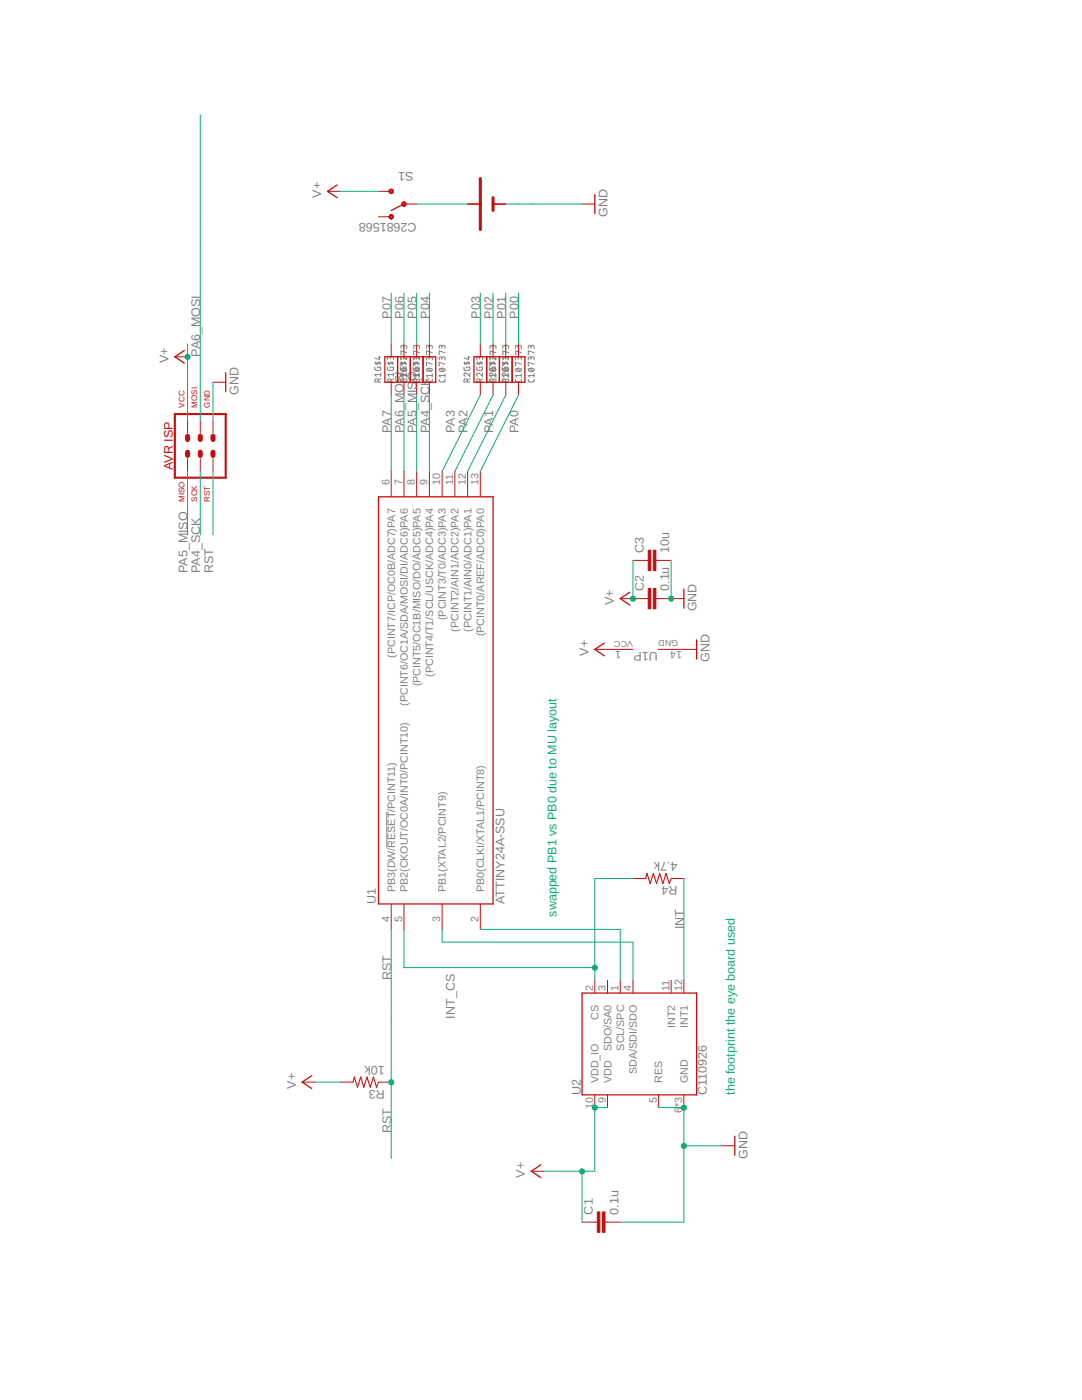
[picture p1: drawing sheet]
<svg xmlns="http://www.w3.org/2000/svg" width="216mm" height="279mm" viewBox="0 0 216 279" stroke-linecap="round" stroke-linejoin="round" font-family="sans-serif">
<g fill="none" stroke="#808080" stroke-width=".2">
<path d="M74.8 73.3l.1 .6h.8l.3-.2v-.4h-.7v.1M74.8 72.5h1.2M75 72.2l-.1 .4 .2 .1 .5-.5 .2 .1v.4M75.5 76.2l-.2-.6h-.4l-.1 .6h1.2M75.5 71.3h.5M75.7 71.1v.6l-.9-.2M76 74.8h-1.2l.3 .3M76 75.6l-.5 .2M76 74.4v.7M77.3 73.3l.2 .6h.8l.2-.2v-.4h-.6v.1M77.3 72.5h1.2M77.5 72.2v.4l.1 .1 .5-.5 .2 .1v.4"/>
<path d="M77.9 71.4l.2-.3 .3 .1 .1 .5M77.9 71.6v-.4l-.3-.1-.2 .1-.1 .5M78 76.2l-.1-.6h-.4l-.2 .6h1.2M78.5 74.8h-1.2l.3 .3M78.5 75.6l-.5 .2M78.5 74.4v.7M79.9 73.3l.1 .6h.8l.2-.2v-.4h-.6v.1M79.9 72.5h1.1M80 75.7l.1 .4 .2 .1M80.1 72.2l-.1 .4 .2 .1 .5-.5 .2 .1v.4M80.1 73.6a.65 .65 0 0 1 1.1 .3 .63 .63 0 0 1-.7 .2 .63 .63 0 0 1-.5-.4zM80.3 73.6l.6 .5"/>
<path d="M80.5 71.5l.2-.2 .2-.1 .3 .2v.4M80.5 71.7v-.4l-.3-.1-.2 .1v.5M80.5 69.2l.2-.2 .2-.1 .3 .2v.5M80.5 69.4v-.4l-.3-.1-.2 .1v.6M80.5 76.2l-.1-.6h-.4l-.1 .6h1.1M81 71.1v.6l-.6-.5a.32 .32 0 0 0-.5 .1 .32 .32 0 0 0 .3 .4M81 74.8h-1.1l.3 .3M81 75.6l-.5 .2M81 74.4v.7M81.2 75.7v.4l-.3 .1M81.2 75h-1.2l.3 .3M81.2 72.7l-1.2-.4v.7h.1"/>
<path d="M81.2 70.4l-1.2-.4v.7h.1M81.2 74.6v.7M82.4 73.3l.1 .6 1-.1 .1-.5h-.6v.1M82.4 72.5h1.2M82.5 75.7l.1 .4 .2 .1M82.6 72.2l-.1 .4 .2 .1 .5-.5 .2 .1v.4M82.6 73.6a.65 .65 0 0 1 1.1 .3 .63 .63 0 0 1-.6 .2 .63 .63 0 0 1-.5-.4zM82.8 73.6l.7 .5M83.1 71.5l.2-.3 .3 .1 .1 .5M83.1 71.7v-.4l-.3-.1-.2 .1-.1 .5M83.1 69.2l.2-.3 .3 .1 .1 .6M83.1 69.4v-.4l-.3-.1-.2 .1-.1 .6"/>
<path d="M83.1 76.2l-.1-.6h-.5l-.1 .6h1.2M83.6 75.6l-.5 .2M83.6 74.8h-1.2l.3 .3M83.6 71.1v.6M83.6 74.4v.7M83.6 71.4h-1.2l.3 .3M83.7 75.7v.5h-.2M83.7 75h-1.2l.3 .3M83.7 72.7l-1.2-.4v.7h.2M83.7 70.4l-1.2-.4v.7h.2M83.7 74.6v.7M85.1 75.7v.4l.2 .1h.9l.1-.5"/>
<path d="M85.2 73.6a.65 .65 0 0 1 1 .3 .63 .63 0 0 1-.6 .2 .63 .63 0 0 1-.5-.4zM85.3 73.6l.7 .5M85.6 71.5l.1-.2h.4l.2 .5M85.6 71.7v-.4l-.3-.1-.2 .1v.5M85.6 69.2l.1-.2h.4l.2 .6M85.6 69.4v-.4l-.3-.1-.2 .1v.6M86.3 75h-1.2l.2 .3M86.3 72.7l-1.2-.4v.7h.1M86.3 70.4l-1.2-.4v.7h.1M86.3 74.6v.7M87.6 75.7l.1 .4 .2 .1h.8l.1-.5M87.7 73.6a.65 .65 0 0 1 1.1 .3 .63 .63 0 0 1-.6 .2 .63 .63 0 0 1-.5-.4z"/>
<path d="M87.9 73.6l.6 .5M88.2 71.5l.1-.2h.4l.1 .5M88.2 71.7l-.1-.4-.3-.1-.1 .1-.1 .5M88.2 69.2l.1-.2h.4l.1 .6M88.2 69.4l-.1-.4-.3-.1-.1 .1-.1 .6M88.8 74.6v.7M88.8 70.4l-1.2-.4v.7h.2M88.8 72.7l-1.2-.4v.7h.2M88.8 75h-1.2l.3 .3M92.6 73.3l.1 .6 1-.1v-.5h-.6v.1M92.6 72.5h1.1M92.8 72.2l-.1 .4 .2 .1 .4-.5 .3 .1v.4"/>
<path d="M93.2 76.2l-.1-.6h-.4l-.1 .6h1.1M93.2 71.3h.5M93.5 71.1v.6l-.9-.2M93.7 74.4v.7l-.6-.6a.33 .33 0 0 0-.5 .1 .33 .33 0 0 0 .2 .5M93.7 75.6l-.5 .2M95.1 73.3l.1 .6 1-.1 .1-.5h-.6v.1M95.1 72.5h1.2M95.3 72.2l-.1 .4 .2 .1 .5-.5 .2 .1v.4M95.7 71.4l.1-.2h.4l.1 .5M95.7 71.6l-.2-.5h-.2l-.2 .1v.5M95.8 76.2l-.1-.6h-.5l-.1 .6h1.2M96.3 74.4v.7l-.6-.6a.33 .33 0 0 0-.6 .1 .33 .33 0 0 0 .3 .5"/>
<path d="M96.3 75.6l-.5 .2M97.7 73.3l.1 .6 1-.1v-.5h-.6v.1M97.7 72.5h1.1M97.8 75.7v.4l.2 .1M97.9 72.2l-.1 .4 .2 .1 .4-.5 .3 .1-.1 .4M97.9 73.6a.65 .65 0 0 1 1 .3 .63 .63 0 0 1-.6 .3 .63 .63 0 0 1-.5-.5zM98 73.6l.7 .5M98.3 71.5l.1-.2 .3-.1 .2 .2 .1 .4M98.3 71.7v-.4l-.3-.1-.2 .1v.5M98.3 69.2l.1-.2 .3-.1 .2 .2 .1 .5M98.3 69.4v-.4l-.3-.1-.2 .1v.6M98.3 76.2l-.1-.6h-.4l-.1 .6h1.1"/>
<path d="M98.8 74.4v.7l-.6-.6a.33 .33 0 0 0-.5 .1 .33 .33 0 0 0 .2 .5M98.8 71.1v.6l-.6-.5a.32 .32 0 0 0-.5 .1 .32 .32 0 0 0 .2 .4M98.8 75.6l-.5 .2M99 75.7l-.1 .5h-.2M99 75h-1.2l.2 .3M99 72.7l-1.2-.4v.7h.1M99 70.4l-1.2-.4v.7h.1M99 74.6v.7M100.2 73.3l.1 .6 1-.1 .1-.5h-.7v.1M100.2 72.5h1.2M100.3 75.7l.1 .4 .2 .1M100.4 72.2l-.1 .4 .2 .1 .5-.5 .2 .1v.4"/>
<path d="M100.4 73.6a.65 .65 0 0 1 1.1 .3 .63 .63 0 0 1-.6 .3 .63 .63 0 0 1-.5-.5zM100.6 73.6l.6 .5M100.9 71.5l.1-.2 .2-.1 .3 .2v.4M100.9 71.7l-.1-.4-.3-.1-.1 .1-.1 .5M100.9 69.2l.1-.2 .2-.1 .3 .2v.5M100.9 69.4l-.1-.4-.3-.1-.1 .1-.1 .6M100.9 76.2l-.2-.6h-.4l-.1 .6h1.2M101.4 74.4v.7l-.7-.6a.33 .33 0 0 0-.5 .1 .33 .33 0 0 0 .3 .5M101.4 71.4h-1.2l.3 .3M101.4 75.6l-.5 .2M101.4 71.1v.6M101.5 75.7l-.1 .5h-.2"/>
<path d="M101.5 75h-1.2l.3 .3M101.5 72.7l-1.2-.4v.7h.2M101.5 70.4l-1.2-.4v.7h.2M101.5 74.6v.7M102.9 75.7v.4l.2 .1h.9v-.5M103 73.6a.65 .65 0 0 1 1 .3 .63 .63 0 0 1-.6 .3 .63 .63 0 0 1-.5-.5zM103.1 73.6l.7 .5M103.4 71.5l.1-.2 .3-.1 .2 .2v.4M103.4 71.7v-.4l-.3-.1-.2 .1v.5M103.4 69.2l.1-.2 .3-.1 .2 .2v.5M103.4 69.4v-.4l-.3-.1-.2 .1v.6M104 75h-1.1l.2 .3"/>
<path d="M104 72.7l-1.1-.4v.7h.1M104 70.4l-1.1-.4v.7h.1M104 74.6v.7M105.4 75.7l.1 .4 .2 .1h.8l.1-.5M105.5 73.6a.65 .65 0 0 1 1.1 .3 .63 .63 0 0 1-.7 .3 .63 .63 0 0 1-.5-.5zM105.7 73.6l.6 .5M105.9 71.5l.1-.2 .3-.1 .3 .2v.4M105.9 71.7v-.4l-.3-.1-.2 .1v.5M105.9 69.2l.1-.2 .3-.1 .3 .2v.5M105.9 69.4v-.4l-.3-.1-.2 .1v.6M106.6 75h-1.2l.3 .3M106.6 72.7l-1.2-.4v.7h.1"/>
<path d="M106.6 70.4l-1.2-.4v.7h.1M106.6 74.6v.7M77.2 162v7.2"/>
</g>
<g fill="none" stroke="#c90d0c" stroke-width=".2">
<path d="M65.4 38.2h2.5M75.5 38.2h2.6M75.5 43.3h2.6M80.6 40.7h2.5M93.3 40.7h2.5M98.4 40.7h2.5M116.1 40.7h2.6M34.9 71.2h2.5M42.5 76.3h2.5M78.1 68.7v2.5M78.1 76.3v2.5M80.6 68.7v2.5"/>
<path d="M80.6 76.3v2.5M83.1 68.7v2.5M83.1 76.3v2.5M85.7 68.7v2.5M85.7 76.3v2.5M95.8 68.7v2.5M95.8 76.3v2.5M98.4 68.7v2.5M98.4 76.3v2.5M100.9 68.7v2.5M100.9 76.3v2.5M103.5 68.7v2.5"/>
<path d="M103.5 76.3v2.5M37.4 83.9v2.5M37.4 91.5v2.6M40 83.9v2.5M40 91.5v2.6M42.5 83.9v2.5M42.5 91.5v2.6M78.1 94.1v5M80.6 94.1v5M83.1 94.1v5M85.7 94.1v5M88.2 94.1v5"/>
<path d="M90.8 94.1v5M93.3 94.1v5M95.8 94.1v5M123.8 119.5h5.5M126.3 111.8h3M130.9 119.5h5.6M130.9 111.8h3M118.7 129.6h7.6M131.4 129.6h7.6M126.3 175.3h2.5M133.9 175.3h2.6M78.1 180.4v5.1"/>
<path d="M80.6 180.4v5.1M88.2 180.4v5.1M95.8 180.4v5.1M118.7 195.6v2.6M121.2 195.6v2.6M123.8 195.6v2.6M126.3 195.6v2.6M133.9 195.6v2.6M136.5 195.6v2.6M60.3 216h2.5M67.9 216h2.5M75.5 216h2.6"/>
<path d="M118.7 218.5v2.5M121.2 218.5v2.5M131.4 218.5v2.5M136.5 218.5v2.5M106 233.7h2.5M144.1 228.7h2.5M116.1 243.9h3.1M120.7 243.9h3.1"/>
</g>
<g fill="none" stroke="#c90d0c" stroke-width=".25">
<path d="M67.3 36.9l-1.9 1.3 1.9 1.3M118.7 38.8v3.8M80.6 40.7l-2.5 1.3M93.3 40.7h2.5M98.4 40.7h2.5M36.8 69.9l-1.9 1.3 1.9 1.3M45 74.4v3.8M76.8 71.2h10.2v5.1h-10.2zM79.3 71.2v5.1M81.9 71.2v5.1M84.4 71.2v5.1M94.6 71.2h10.1v5.1h-10.1z"/>
<path d="M97.1 71.2v5.1M99.7 71.2v5.1M102.2 71.2v5.1M75.5 99.1h22.9v81.3h-22.9zM125.7 118.2l-1.9 1.3 1.9 1.2M136.5 117.6v3.8M120.6 128.3l-1.9 1.3 1.9 1.3M139 127.7v3.8M116.1 198.2h22.9v20.3h-22.9zM62.2 214.7l-1.9 1.3 1.9 1.2M107.9 232.5l-1.9 1.2 1.9 1.3M146.6 226.8v3.8"/>
</g>
<path d="M128.8 175.3l.3-1 .6 2 .7-2 .6 2 .6-2 .7 2 .6-2 .6 2 .4-1M70.4 216l.3-1.1 .6 2.1 .7-2.1 .6 2.1 .6-2.1 .7 2.1 .6-2.1 .6 2.1 .4-1" fill="none" stroke="#c90d0c" stroke-width=".21"/>
<g fill="#c90d0c" stroke="#c90d0c" stroke-width=".2">
<path d="M120.2 241.9h.5v4h-.5z"/>
<path d="M119.2 241.9h.5v4h-.5z"/>
<path d="M130.4 117.4h.5v4.1h-.5z"/>
<path d="M129.3 117.4h.6v4.1h-.6z"/>
<path d="M130.4 109.8h.5v4.1h-.5z"/>
<path d="M129.3 109.8h.6v4.1h-.6z"/>
</g>
<path d="M34.9 82.6h10.1v12.7h-10.1z" fill="none" stroke="#c90d0c" stroke-width=".42"/>
<path d="M37.4 87.1v.6M37.4 90.3v.6M40 87.1v.6M40 90.3v.6M42.5 87.1v.6M42.5 90.3v.6" fill="none" stroke="#c90d0c" stroke-width="1"/>
<path d="M95.8 35.6v10.2M98.4 39.5v2.5" fill="none" stroke="#c90d0c" stroke-width=".61"/>
<g fill="#c90d0c" stroke="#c90d0c" stroke-width=".2">
<path d="M77.7 43a.47 .47 0 0 1 .8 .1 .47 .47 0 0 1-.4 .6v-.2a.26 .26 0 0 1-.3-.3 .26 .26 0 0 1 .4-.1 .26 .26 0 0 1 0 .4l-.1 .2a.48 .48 0 0 1-.4-.7z" fill-rule="evenodd"/>
<path d="M77.7 37.9a.47 .47 0 0 1 .8 .1 .47 .47 0 0 1-.4 .7v-.3a.26 .26 0 0 1-.3-.3 .26 .26 0 0 1 .4-.1 .26 .26 0 0 1 0 .4l-.1 .3a.48 .48 0 0 1-.4-.8z" fill-rule="evenodd"/>
<path d="M80.2 40.4a.47 .47 0 0 1 .8 .1 .47 .47 0 0 1-.4 .7v-.2a.26 .26 0 0 1-.2-.4 .26 .26 0 0 1 .4-.1 .26 .26 0 0 1-.1 .5l-.1 .2a.48 .48 0 0 1-.4-.8z" fill-rule="evenodd"/>
</g>
<g fill="none" stroke="#0dab76" stroke-width=".2">
<path d="M40 22.9v61M67.9 38.2h7.6M78.1 58.5v10.2M80.6 58.5v10.2M83.1 58.5v10.2M83.1 40.7h10.2M85.7 58.5v10.2M95.8 58.5v10.2M98.4 58.5v10.2M100.9 40.7h15.2M100.9 58.5v10.2M103.5 58.5v10.2"/>
<path d="M37.4 68.7v15.2M42.5 76.3v7.6M78.1 78.8v15.3M80.6 78.8v15.3M83.1 78.8v15.3M85.7 78.8v15.3M95.8 78.8l-7.6 15.3M98.4 78.8l-7.6 15.3M100.9 78.8l-7.6 15.3M103.5 78.8l-7.7 15.3M37.4 94.1v12.7M40 94.1v12.7"/>
<path d="M42.5 94.1v12.7M126.3 111.8v7.7M133.9 111.8v7.7M126.3 175.3h-7.6v20.3M136.5 175.3v20.3M78.1 185.5v45.7M80.6 185.5v7.6h38.1M88.2 185.5v2.5h38.1v7.6M95.8 185.5h28v10.1M62.8 216h5.1M116.1 233.7v10.2M121.2 221h-2.5v12.7h-10.2"/>
<path d="M131.4 221h5.1v22.9h-12.7M136.5 228.7h7.6"/>
</g>
<g fill="#0dab76" stroke="#0dab76" stroke-width=".2">
<circle cx="78.1" cy="216" r=".51"/>
<circle cx="118.7" cy="193.1" r=".51"/>
<circle cx="136.5" cy="221.1" r=".51"/>
<circle cx="136.5" cy="228.7" r=".51"/>
<circle cx="133.9" cy="119.5" r=".51"/>
<circle cx="118.7" cy="221.1" r=".51"/>
<circle cx="116.1" cy="233.8" r=".51"/>
<circle cx="37.4" cy="71.2" r=".51"/>
<circle cx="126.3" cy="119.5" r=".51"/>
</g>
<g font-size="2.5" fill="#808080">
<text x="82.5" y="34.4" transform="rotate(-180 82.5 34.4)">S1</text>
<text x="64.1" y="39.5" transform="rotate(-90 64.1 39.5)">V+</text>
<text x="83.1" y="44.5" transform="rotate(-180 83.1 44.5)">C2681568</text>
<text x="121.2" y="43.3" transform="rotate(-90 121.2 43.3)">GND</text>
<text x="78.1" y="63.6" transform="rotate(-90 78.1 63.6)">P07</text>
<text x="80.6" y="63.6" transform="rotate(-90 80.6 63.6)">P06</text>
<text x="83.1" y="63.6" transform="rotate(-90 83.1 63.6)">P05</text>
<text x="85.7" y="63.6" transform="rotate(-90 85.7 63.6)">P04</text>
<text x="95.8" y="63.6" transform="rotate(-90 95.8 63.6)">P03</text>
<text x="98.4" y="63.6" transform="rotate(-90 98.4 63.6)">P02</text>
<text x="100.9" y="63.6" transform="rotate(-90 100.9 63.6)">P01</text>
<text x="103.5" y="63.6" transform="rotate(-90 103.5 63.6)">P00</text>
<text x="40" y="71.2" transform="rotate(-90 40 71.2)">PA6_MOSI</text>
<text x="33.6" y="72.5" transform="rotate(-90 33.6 72.5)">V+</text>
<text x="83.1" y="76.1" transform="rotate(-90 83.1 76.1)">O</text>
<text x="47.6" y="78.8" transform="rotate(-90 47.6 78.8)">GND</text>
<text x="78.1" y="86.4" transform="rotate(-90 78.1 86.4)">PA7</text>
<text x="80.6" y="86.4" transform="rotate(-90 80.6 86.4)">PA6_MOSI</text>
<text x="83.1" y="86.4" transform="rotate(-90 83.1 86.4)">PA5_MIS</text>
<text x="85.7" y="86.4" transform="rotate(-90 85.7 86.4)">PA4_SCK</text>
<text x="90.8" y="86.4" transform="rotate(-90 90.8 86.4)">PA3</text>
<text x="93.3" y="86.4" transform="rotate(-90 93.3 86.4)">PA2</text>
<text x="98.4" y="86.4" transform="rotate(-90 98.4 86.4)">PA1</text>
<text x="103.5" y="86.4" transform="rotate(-90 103.5 86.4)">PA0</text>
<text x="128.5" y="110.3" transform="rotate(-90 128.5 110.3)">C3</text>
<text x="133.5" y="110.3" transform="rotate(-90 133.5 110.3)">10u</text>
<text x="37.4" y="114.4" transform="rotate(-90 37.4 114.4)">PA5_MISO</text>
<text x="40" y="114.4" transform="rotate(-90 40 114.4)">PA4_SCK</text>
<text x="42.5" y="114.4" transform="rotate(-90 42.5 114.4)">RST</text>
<text x="128.5" y="117.9" transform="rotate(-90 128.5 117.9)">C2</text>
<text x="133.5" y="117.9" transform="rotate(-90 133.5 117.9)">0.1u</text>
<text x="122.5" y="120.7" transform="rotate(-90 122.5 120.7)">V+</text>
<text x="139" y="122" transform="rotate(-90 139 122)">GND</text>
<text x="117.4" y="130.9" transform="rotate(-90 117.4 130.9)">V+</text>
<text x="131.3" y="130.1" transform="rotate(-180 131.3 130.1)">U1P</text>
<text x="141.5" y="132.2" transform="rotate(-90 141.5 132.2)">GND</text>
<text x="135.2" y="172" transform="rotate(-180 135.2 172)">4.7k</text>
<text x="135.2" y="176.8" transform="rotate(-180 135.2 176.8)">R4</text>
<text x="75" y="180.4" transform="rotate(-90 75 180.4)">U1</text>
<text x="100.7" y="180.4" transform="rotate(-90 100.7 180.4)">ATTINY24A-SSU</text>
<text x="136.5" y="185.5" transform="rotate(-90 136.5 185.5)">INT</text>
<text x="78.1" y="195.6" transform="rotate(-90 78.1 195.6)">RST</text>
<text x="90.8" y="203.3" transform="rotate(-90 90.8 203.3)">INT_CS</text>
<text x="76.8" y="212.7" transform="rotate(-180 76.8 212.7)">10k</text>
<text x="59" y="217.2" transform="rotate(-90 59 217.2)">V+</text>
<text x="76.8" y="217.5" transform="rotate(-180 76.8 217.5)">R3</text>
<text x="115.9" y="218.5" transform="rotate(-90 115.9 218.5)">U2</text>
<text x="141" y="218.5" transform="rotate(-90 141 218.5)">C110926</text>
<text x="78.1" y="226.1" transform="rotate(-90 78.1 226.1)">RST</text>
<text x="149.2" y="231.2" transform="rotate(-90 149.2 231.2)">GND</text>
<text x="104.7" y="235" transform="rotate(-90 104.7 235)">V+</text>
<text x="118.3" y="242.4" transform="rotate(-90 118.3 242.4)">C1</text>
<text x="123.4" y="242.4" transform="rotate(-90 123.4 242.4)">0.1u</text>
</g>
<text font-size="2.5" fill="#c90d0c" x="34.5" y="93.8" transform="rotate(-90 34.5 93.8)">AVR ISP</text>
<g font-size="2.5" fill="#0dab76">
<text x="111.1" y="182.9" transform="rotate(-90 111.1 182.9)">swapped PB1 vs PB0 due to MU layout</text>
<text x="146.6" y="218.5" transform="rotate(-90 146.6 218.5)">the footprint the eye board used</text>
</g>
<g font-size="2.1" fill="#808080">
<text x="77.7" y="96.8" transform="rotate(-90 77.7 96.8)">6</text>
<text x="80.2" y="96.8" transform="rotate(-90 80.2 96.8)">7</text>
<text x="82.8" y="96.8" transform="rotate(-90 82.8 96.8)">8</text>
<text x="85.3" y="96.8" transform="rotate(-90 85.3 96.8)">9</text>
<text x="87.9" y="96.8" transform="rotate(-90 87.9 96.8)">10</text>
<text x="90.4" y="96.8" transform="rotate(-90 90.4 96.8)">11</text>
<text x="92.9" y="96.8" transform="rotate(-90 92.9 96.8)">12</text>
<text x="95.5" y="96.8" transform="rotate(-90 95.5 96.8)">13</text>
<text x="89" y="123.8" transform="rotate(-90 89 123.8)">(PCINT3/T0/ADC3)PA3</text>
<text x="78.8" y="131.3" transform="rotate(-90 78.8 131.3)">(PCINT7/ICP/OC0B/ADC7)PA7</text>
<text x="91.5" y="126" transform="rotate(-90 91.5 126)">(PCINT2/AIN1/ADC2)PA2</text>
<text x="94.1" y="126" transform="rotate(-90 94.1 126)">(PCINT1/AIN0/ADC1)PA1</text>
<text x="96.6" y="127" transform="rotate(-90 96.6 127)">(PCINT0/AREF/ADC0)PA0</text>
<text x="124" y="130" transform="rotate(-180 124 130)">1</text>
<text x="136.1" y="130" transform="rotate(-180 136.1 130)">14</text>
<text x="83.9" y="137" transform="rotate(-90 83.9 137)">(PCINT5/OC1B/MISO/DO/ADC5)PA5</text>
<text x="86.4" y="135" transform="rotate(-90 86.4 135)">(PCINT4/T1/SCL/USCK/ADC4)PA4</text>
<text x="81.4" y="140.9" transform="rotate(-90 81.4 140.9)">(PCINT6/OC1A/SDA/MOSI/DI/ADC6)PA6</text>
<text x="78.8" y="178.1" transform="rotate(-90 78.8 178.1)">PB3(DW/RESET/PCINT11)</text>
<text x="81.4" y="178.1" transform="rotate(-90 81.4 178.1)">PB2(CKOUT/OC0A/INT0/PCINT10)</text>
<text x="89" y="178.1" transform="rotate(-90 89 178.1)">PB1(XTAL2/PCINT9)</text>
<text x="96.6" y="178.1" transform="rotate(-90 96.6 178.1)">PB0(CLKI/XTAL1/PCINT8)</text>
<text x="77.7" y="183.9" transform="rotate(-90 77.7 183.9)">4</text>
<text x="80.2" y="183.9" transform="rotate(-90 80.2 183.9)">5</text>
<text x="87.9" y="183.9" transform="rotate(-90 87.9 183.9)">3</text>
<text x="95.5" y="183.9" transform="rotate(-90 95.5 183.9)">2</text>
<text x="118.3" y="197.8" transform="rotate(-90 118.3 197.8)">2</text>
<text x="120.9" y="197.8" transform="rotate(-90 120.9 197.8)">3</text>
<text x="123.4" y="197.8" transform="rotate(-90 123.4 197.8)">1</text>
<text x="126" y="197.8" transform="rotate(-90 126 197.8)">4</text>
<text x="133.6" y="197.8" transform="rotate(-90 133.6 197.8)">11</text>
<text x="136.1" y="197.8" transform="rotate(-90 136.1 197.8)">12</text>
<text x="119.5" y="203.5" transform="rotate(-90 119.5 203.5)">CS</text>
<text x="122" y="209.8" transform="rotate(-90 122 209.8)">SDO/SA0</text>
<text x="124.5" y="209.7" transform="rotate(-90 124.5 209.7)">SCL/SPC</text>
<text x="134.7" y="205.2" transform="rotate(-90 134.7 205.2)">INT2</text>
<text x="137.2" y="205.2" transform="rotate(-90 137.2 205.2)">INT1</text>
<text x="127.1" y="214.3" transform="rotate(-90 127.1 214.3)">SDA/SDI/SDO</text>
<text x="118.3" y="221.2" transform="rotate(-90 118.3 221.2)">10</text>
<text x="119.5" y="216.2" transform="rotate(-90 119.5 216.2)">VDD_IO</text>
<text x="120.9" y="220" transform="rotate(-90 120.9 220)">9</text>
<text x="122" y="216.2" transform="rotate(-90 122 216.2)">VDD</text>
<text x="131" y="220" transform="rotate(-90 131 220)">5</text>
<text x="132.1" y="216.2" transform="rotate(-90 132.1 216.2)">RES</text>
<text x="136.1" y="220.9" transform="rotate(-90 136.1 220.9)">*3</text>
<text x="137.2" y="216.2" transform="rotate(-90 137.2 216.2)">GND</text>
<text x="136.1" y="222.1" transform="rotate(-90 136.1 222.1)">6</text>
</g>
<g font-size="1.8" fill="#808080">
<text x="126.3" y="127.8" transform="rotate(-180 126.3 127.8)">VCC</text>
<text x="135.3" y="127.7" transform="rotate(-180 135.3 127.7)">GND</text>
</g>
<g font-size="1.6" fill="#c90d0c">
<text x="36.8" y="81.4" transform="rotate(-90 36.8 81.4)">VCC</text>
<text x="39.3" y="81.4" transform="rotate(-90 39.3 81.4)">MOSI</text>
<text x="41.9" y="81.4" transform="rotate(-90 41.9 81.4)">GND</text>
<text x="36.8" y="100.2" transform="rotate(-90 36.8 100.2)">MISO</text>
<text x="39.3" y="100.2" transform="rotate(-90 39.3 100.2)">SCK</text>
<text x="41.9" y="100.2" transform="rotate(-90 41.9 100.2)">RST</text>
</g>
</svg>
